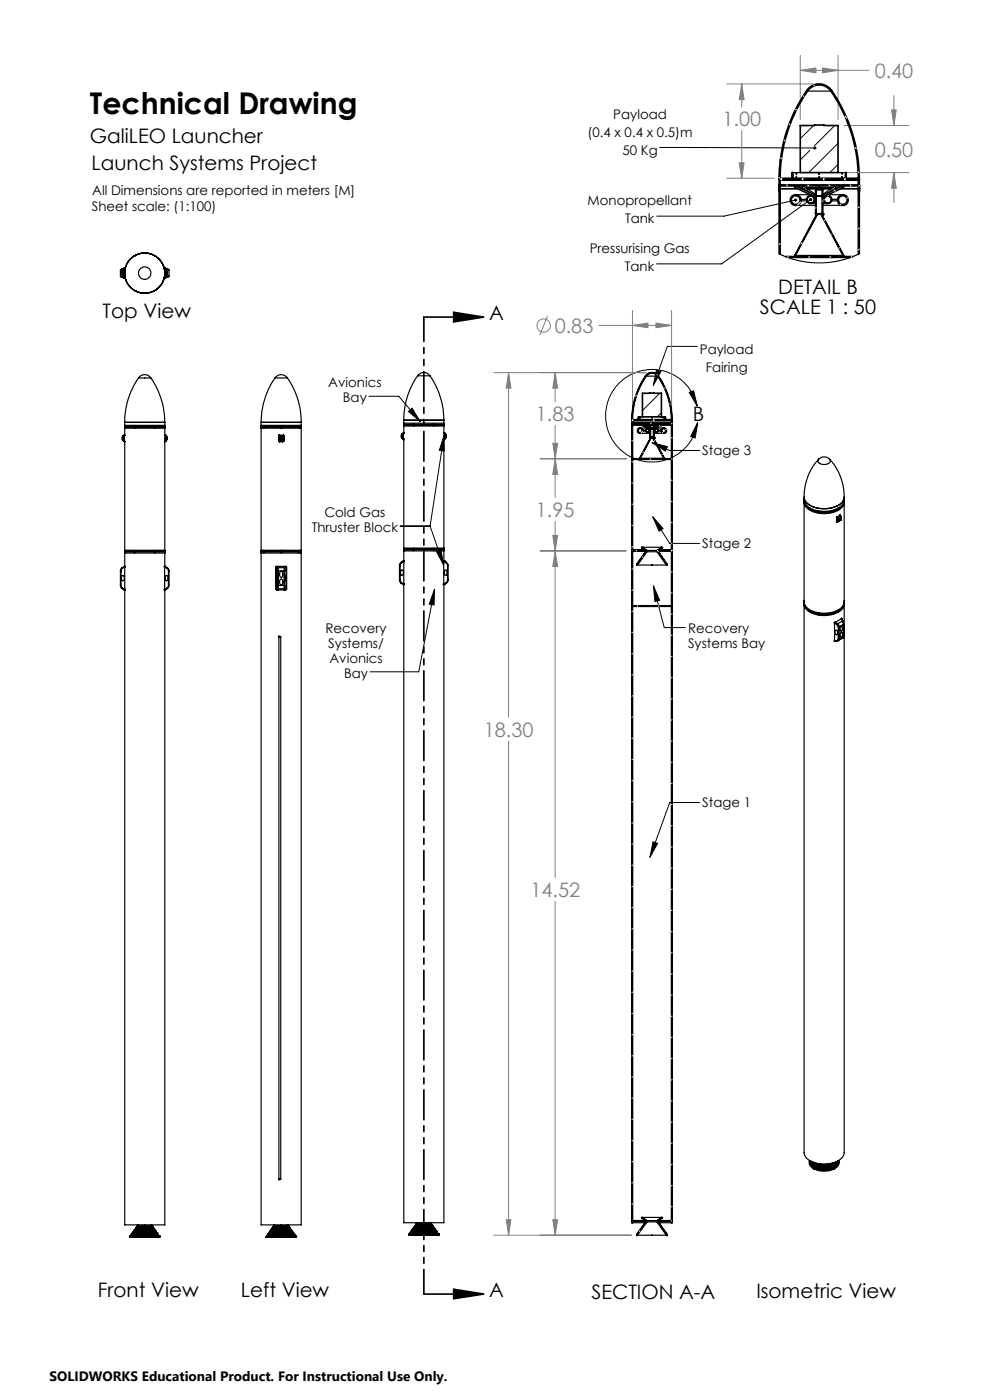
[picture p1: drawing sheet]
<svg xmlns="http://www.w3.org/2000/svg" width="210mm" height="297mm" viewBox="0 0 210 297" stroke-linecap="round" stroke-linejoin="round" font-family="sans-serif">
<g fill="none" stroke="#808080" stroke-width=".21">
<path d="M154.2 17.8h18.3M157.3 17.8l.5 3.3h-1zM157.3 17.8v4.8M169.8 14.9l3.3-.5v1zM169.8 11.7v13.7M169.8 14.9h14.5M174.5 14.4l3.3 .5-3.3 .5zM177.8 11.7v13.7M154.2 37.8h10M156.8 34.5h1l-.5 3.3zM157.3 27.7v10.1M179 26.6h13.8"/>
<path d="M179 36.6h13.8M189.1 23.3h1l-.5 3.3zM189.6 36.6l.5 3.3h-1zM189.6 20.3v6.3M189.6 36.6v6.4M104.7 79.1h32.3M107.9 79.1l.5 3.2h-1zM107.9 79.1v73M116.1 67.1l-1.6 4M117.8 79.1l.5 3.2h-1zM117.8 79.1v6.1M127 69h15.5"/>
<path d="M134.2 69l3.2-.5v1zM134.2 65.9v30.3M139.1 68.5l3.4 .5-3.4 .5zM142.5 65.9v30.3M114.6 97.3h18.3M117.3 94h1l-.5 3.3zM117.8 97.3l.5 3.3h-1zM117.8 90.2v15.3M114.6 116.9h18.2M117.3 113.6h1l-.5 3.3zM117.8 116.9l.5 3.3h-1zM117.8 110.6v75.6"/>
<path d="M107.9 157.2v104.8M117.8 191.2v70.8M107.4 258.8h1l-.5 3.2zM117.3 258.8h1l-.5 3.2zM104.7 262h29.2"/>
<circle cx="115.3" cy="69.1" r="1.42"/>
</g>
<g fill="none" stroke="#000" stroke-width=".21">
<path d="M139.9 31.3l32.9 .1M168.8 42.4l-15.2 3.5h-14.3M171.9 42.3l-18.8 13.7h-13.8M139.2 78.5l1 .3-1.6 3zM147.9 73.5h-6.3l-3 8.3M78.2 84.1h6.4l4.5 5.4M86.6 87.3l.8-.7 1.7 2.9zM94.2 92.4v3.3l-1-.2zM94.2 92.4l-3 19.2M138.3 93.9l3.3 .9-.5 .9zM138.3 93.9l3.8 1.7h6.3M146.2 83.3l.9-.4 .8 3.2z"/>
<path d="M147.9 86.1a9.8 9.8 0 0 0-15.3-6 9.8 9.8 0 0 0 .5 16.4 9.8 9.8 0 0 0 14.9-6.9M148 89.6l-.5 3.3-1-.3zM84.9 111.6h6.3M91.2 111.6l2.9 8.3M92.6 117l.9-.4 .6 3.3zM138.5 109.6l2.2 2.5-.9 .6zM138.5 109.6l3.6 5.7h6.3M92.2 125l-.1 3.3-1-.1zM92.2 125l-3.4 17.5h-10.3M138.6 124.3l1.3 3-1 .3zM138.6 124.3l2.3 8.8h4.5M138.5 178.6l1 .3-1.6 3z"/>
<path d="M148.4 170.2h-6.3l-4.2 11.7"/>
</g>
<path d="M89.9 67.3h12.7M96.2 66.2l6.4 1.1-6.4 1zM89.9 274.5h12.7M96.2 273.5l6.4 1-6.4 1z" fill="none" stroke="#000" stroke-width=".35"/>
<path d="M89.9 67.3v207.2" fill="none" stroke="#000" stroke-width=".35" stroke-dasharray="6.3 1.3 1.3 1.3 1.3 1.3" stroke-dashoffset="1.2"/>
<g fill="#000">
<path d="M172.6 31.1a.35 .35 0 0 0 .1 .6 .35 .35 0 0 0 .5-.3h-.4h.4l-.2-.3zM168.5 42.2a.35 .35 0 0 0 .2 .6 .35 .35 0 0 0 .4-.4h-.3h.3a.34 .34 0 0 0-.3-.3 .34 .34 0 0 0-.3 .1zM171.8 42a.33 .33 0 0 0-.1 .5 .33 .33 0 0 0 .4 .1 .33 .33 0 0 0 .1-.4l-.3 .1 .3-.2zM138.5 109.6l2.2 2.5-.9 .6zM138.3 93.9l3.3 .9-.5 .9zM139.2 78.5l1 .3-1.6 3zM138.5 178.6l1 .3-1.6 3z"/>
<path d="M96.2 66.2l6.4 1.1-6.4 1zM96.2 273.5l6.4 1-6.4 1z"/>
<path d="M94.2 92.4v3.3l-1-.2zM92.2 125l-.1 3.3-1-.1zM92.6 117l.9-.4 .6 3.3zM86.6 87.3l.8-.7 1.7 2.9zM138.6 124.3l1.3 3-1 .3z"/>
<path d="M146.2 83.3l.9-.4 .8 3.2zM148 89.6l-.5 3.3-1-.3z"/>
</g>
<path d="M134.2 69l3.2-.5v1zM139.1 68.5l3.4 .5-3.4 .5zM117.3 94h1l-.5 3.3zM117.8 79.1l.5 3.2h-1zM117.8 97.3l.5 3.3h-1zM117.3 113.6h1l-.5 3.3zM117.8 116.9l.5 3.3h-1zM117.3 258.8h1l-.5 3.2zM107.4 258.8h1l-.5 3.2zM107.9 79.1l.5 3.2h-1zM169.8 14.9l3.3-.5v1zM174.5 14.4l3.3 .5-3.3 .5zM189.1 23.3h1l-.5 3.3zM189.6 36.6l.5 3.3h-1zM156.8 34.5h1l-.5 3.3zM157.3 17.8l.5 3.3h-1z" fill="#808080"/>
<g fill="none" stroke="#000" stroke-width=".25">
<path d="M171.3 19.3h4.9M168.2 36.6h1.6M168.9 37.5v.2zM169.7 39.8h.5M170.2 39.8l.2-.4 2.6 1.8M170.2 39.8l1.2 .8M170.9 39.8h2.7M174 39.8h2.7M177.4 39.8h.5M177.4 39.8l-.2-.4-2.7 1.8M177.4 39.8l-1.3 .8M177.8 36.6h1.6"/>
<path d="M178.6 36.7v.3zM178.6 37.5v.2zM25.5 58.6l.4 .1M25.5 58.6l.5 .2M25.5 57.3v1.3M25.9 57.8v.3M25.9 58.7l.1 .1M25.9 57.2l-.4 .1M25.9 57.2v1.5M25.9 58.7l.5 .1M26 58.8l.6 .3M26 57l-.1 .2"/>
<path d="M26 57l-.5 .3M26.1 58.3v.1M26.1 58.3l-.2-.1 .2 .2M26.1 58.3l.2 .1M26.1 57.6v.7M26.1 57.5v.1M26.1 57.5l-.2 .1h.2M26.1 58.4l.2 .1M26.3 57.5h.1M26.3 57.4v.1M26.3 58.5h.2M26.3 58.4v.1"/>
<path d="M26.3 58.4h.1M26.3 56.9l.1 .1M26.3 57.5v.9M26.3 57.5l-.2 .1M26.3 57.4l-.2 .1M26.3 58.4h.2M26.4 58.8l-.1 .2M26.4 58.8h.1M26.4 57v.1M26.4 57l-.5 .2M26.4 57.1v.3M26.4 58.5v.3"/>
<path d="M26.4 58.8l.1 .1M26.4 57.9h.1M26.4 58h.1M26.5 57.4h-.2M26.5 57.5h-.2M26.5 57l-.1 .1M26.6 56.8l-.6 .2M28.5 54.3h.1M28.6 54.2h.1M32.8 54.2h.1M34.8 56.8l.3 .1M34.9 57l.1 .1"/>
<path d="M34.9 57.4h.2M34.9 57.5h.2M35 58.8h.1M35 57.1v.3M35 58.5v.3M35 58.8l-.1 .1M35.1 58.4h.1M35.1 58.4v.1M35.1 58.5h-.2M35.1 57.4v.1M35.1 57.5h.1M35.1 56.9v.1"/>
<path d="M35.1 57l-.1 .1M35.1 58.8v.2M35.1 59l-.3 .1M35.1 57.5v.9M35.1 57.5l.2 .1M35.1 57.4l.1 .1M35.1 57l.4 .2M35.1 56.9l.4 .1M35.1 58.4h-.2M35.2 57.5l.1 .1M35.2 57.5l.3 .1h-.2M35.2 58.4l-.1 .1"/>
<path d="M35.3 58.3l-.1 .1M35.3 58.3l.2-.1-.3 .2M35.3 58.3l-.2 .1M35.3 57.6v.7M35.5 57.8v.3M35.5 58.7v.1M35.5 57v.2M35.5 57.2l.3 .1M35.5 57l.3 .3M35.5 57.2v1.5M35.5 58.7l-.4 .1M35.5 58.8l-.4 .2"/>
<path d="M35.8 58.6l-.3 .1M35.8 58.6l-.3 .2M35.8 57.3v1.3M165.5 40h3.7M168.7 54.2h10.1M168.8 43.6h4.2M168.8 41.3h3.1M169.9 42.3h1.2M169.9 42.6h1.3M170.1 40h.4M171.2 40h2.4M172 43.2h1"/>
<path d="M172 41.5h.3M173 41.8h.1M173 41.4h.1M173.1 45.6h.1M173.1 45.4h.1M173.1 45.3h1.3M173.4 45.4h.7zM173.5 41.6h.5M173.6 40.1l.1-.7 .3 .2v.5M174 40h2.3M174.4 45.6h.1M174.4 45.4h.1"/>
<path d="M174.5 41.8h.1M174.5 43.6h4.3M174.5 43.2h1.1M174.5 41.4h.1M175.3 41.5h.3M175.6 41.3h3.2M176.4 42.6h1.3M176.4 42.3h1.3M177.1 40h.3M178.4 40h3.7M28.6 61.7h.1M32.9 61.6h.1"/>
<path d="M88.6 79.7l-.9 1.5-1.2 2.7-.6 2.1-.2 3.1M88.6 79.7l.3-.4 .9-.3 .6 .1 .8 .6M88.6 79.7h2.6M91.2 79.7l1.3 2.1 .6 1.6 .8 3.1 .3 2.6M137.1 79.8h2.4M25.9 92.8h.1M25.9 93.2l.2 .3M25.9 93.2h.1M25.9 92.8v.4M26 93.2l.1 .2M26 92.8v.4M26.1 92.5h.1"/>
<path d="M26.1 92.5l-.2 .3M26.1 93.5l.2 .1M26.1 92.5l-.1 .3M26.1 92.7a.25 .25 0 0 1 .3 .3 .25 .25 0 0 1-.3 .2zM26.1 93.4v.1M26.1 93.4l.2 .1M26.3 93.6h.1M26.3 93.5v.1M26.3 92.3v.1M26.3 92.3h.1M26.3 93.5h.1M26.3 93.6h.2"/>
<path d="M26.3 92.4h.1M26.3 92.4l-.2 .1M26.3 92.3l-.2 .2M26.4 93.6v.1M26.4 93.5l.1 .1M26.4 92.4v1.1M26.4 93.7h.1M26.4 93.7l.1 .1M26.5 89.6h8.5M26.5 89.6v.6M26.5 90.5v.1M26.5 90.8v1.5h-.2"/>
<path d="M26.5 93.8v22.9M26.5 92.4h-.1M28.5 90.7l.1 .1zM29.4 80.2l-.9 1.4-1.2 2.7-.6 2.1-.2 3.2M29.4 80.2l.3-.4 .9-.3 .7 .1 .7 .6M29.4 80.2h2.6M32 80.2l.9 1.4 1.2 2.7 .5 1.9 .4 3.4M34.9 92.4h.1M34.9 93.7h.1M34.9 93.6h.2M35 93.8v26.4M35 90.2h-8.2a.21 .21 0 0 0-.3 0 .21 .21 0 0 0 0 .3h8.5"/>
<path d="M35 89.6l.1 2.7M35 90.6h-8.2a.2 .2 0 0 0-.3-.1 .2 .2 0 0 0 0 .3h8.5M35 93.7l-.1 .1M35 93.5l-.1 .1M35 93.5h.1M35 92.4h.1M35 92.4v1.1M35 93.6v.1M35.1 93.5v.1M35.1 93.6h.1M35.1 92.3h.1M35.1 92.3v.1"/>
<path d="M35.1 92.4l.1 .1M35.1 92.3l.2 .2M35.1 92.7a.25 .25 0 0 1 .3 .3 .25 .25 0 0 1-.3 .2zM35.2 92.5l.2 .3M35.2 93.4l.1 .1M35.2 93.4l-.1 .1M35.3 92.5h-.1M35.3 92.5l.2 .3M35.3 93.5l-.2 .1M35.4 93.2l-.2 .2M35.4 93.2h.1M35.4 92.8h.1"/>
<path d="M35.4 92.8v.4M35.5 93.2l-.2 .3M35.5 92.8v.4M55.4 90.6h8.5M55.4 90.8h8.5M55.4 90.2h8.5M55.4 90.5h8.5M55.4 89.6h8.5M55.4 89.6v170.3h8.5v-170.3M55.9 90.7l.1 .1zM55.9 90.3l.1 .1zM58.3 80.2l-1.2 2.1-.7 1.6-.8 3-.2 2.7"/>
<path d="M58.3 80.2l.5-.5 .7-.2h.6l.9 .7M58.3 80.2h2.7M59.1 92.7l.1 .6zM59.1 93.5l.1 .1M59.1 93.5v.1M59.1 92.4v1.2M59.1 92.4l.1 .1M59.2 93.6h.9M59.2 92.3h.9M59.2 92.5l.1 .3M59.2 93.4l.1 .1M59.2 92.3l-.1 .1"/>
<path d="M59.2 93.6h.1M59.2 93.4l-.1 .1M59.2 92.3l.1 .2M59.3 92.5v.3M59.3 92.8h.1M59.3 92.5h-.1M59.3 93.2h.1M59.3 93.2l-.1 .2M59.3 93.5h.7M59.3 92.5h.7M59.3 92.8v.4M59.3 93.5l-.1 .1"/>
<path d="M59.3 93.7h.1M59.3 93.2v.3M59.3 93.6v.1M59.3 92.8h.2M59.3 93.2h.2M59.3 93.7v.1M59.3 93.7h.6M59.5 93.2l.1 .1 .2-.1M59.5 92.8h.3M59.5 92.8v.4M59.8 92.8v.4M59.8 92.8h.1"/>
<path d="M59.8 93.2h.1M59.9 93.2l.1 .3M59.9 93.2h.1M59.9 92.8h.1M59.9 93.6v.1M59.9 93.7h.1M59.9 92.8v.4M59.9 93.7v.1M60 92.5l-.1 .3M60 92.5h.1M60 93.5l.1 .1M60 93.2l.1 .2"/>
<path d="M60 92.8v.4M60.1 92.8v.5zM60.1 93.6h.1M60.1 93.4l-.1 .1M60.1 92.5l-.1 .3M60.1 92.3l.1 .1M60.1 93.4l.1 .1M60.1 92.3l-.1 .2M60.2 93.5l-.1 .1M60.2 93.5v.1M60.2 92.4v1.2M60.2 92.4l-.1 .1"/>
<path d="M61 80.2l.9 1.4 1.1 2.7 .6 2.1 .3 3.2M63.3 90.7l.1 .1zM63.3 90.3l.1 .1zM85.1 92.7l.2 .3M85.1 92.7h.1M85.1 92.4h.1M85.1 92.4v.3M85.2 92.7l.1 .3M85.2 92.4v.3M85.3 92.1l-.1 .3M85.3 92.3l.2 .1a.22 .22 0 0 1 .1 .3 .22 .22 0 0 1-.3 .1 .22 .22 0 0 1 0-.3zM85.3 93h.1"/>
<path d="M85.3 92v.1M85.3 92l-.2 .4M85.3 93l.2 .1M85.3 93l.2 .2M85.5 93.1v.1M85.5 93.1h.1M85.5 92h.1M85.5 92l-.2 .1M85.5 93.2h.1M85.5 91.9v.1M85.5 91.9h.1M85.5 93.2h.2"/>
<path d="M85.5 91.9h.2M85.5 91.9l-.2 .1M85.6 93.1h.1M85.6 92v1.1M85.6 89.8h8.6M85.6 90.1h8.6M85.6 90.4h8.6M85.6 93.2h.1M85.6 90.3l.1 1.6M85.6 93.2l.1 .2M85.7 89.1l-.1 1.2M85.7 89.1h8.5"/>
<path d="M85.7 93.3l-.1 23M85.7 91.9l-.1 .1M92 89.8v.2zM94.1 91.9l.1 .1M94.1 93.2h.1M94.1 93.2h.2M94.1 91.9h.2M94.2 89.1v1.2M94.2 90.3v1.6M94.2 93.3v23M94.2 93.2l-.1 .2M94.2 93.1h-.1"/>
<path d="M94.2 92v1.1M94.2 93.1h.1M94.2 92h.1M94.2 93.2h.1M94.3 93.1v.1M94.3 93.2h.1M94.3 91.9h.1M94.3 91.9v.1M94.3 92l.1 .1M94.3 91.9l.2 .1M94.3 92.3h.2a.24 .24 0 0 1 .1 .3 .24 .24 0 0 1-.3 .1zM94.4 92.1l.2 .3"/>
<path d="M94.4 93h.1M94.4 93l-.1 .1M94.5 92l-.1 .1M94.5 92l.2 .4M94.5 93l-.2 .2M94.6 92.7l-.2 .3M94.6 92.4h.1M94.6 92.7h.1M94.6 92.4v.3M94.7 92.7l-.2 .3M94.7 92.4v.3M134.2 90.1h1.8"/>
<path d="M135.5 88.4h.8M135.7 97.2h5.1M135.8 91.9h2.1M135.8 90.8h1.6M135.9 88.5v.1zM135.9 88.9v.1zM136.2 90h.3M136.3 91.3h.7M136.3 91.4h.7M136.5 90.1h.2M136.5 90l.1-.2 1.3 .9M136.5 90l.6 .4"/>
<path d="M136.8 90h1.4M137 90.1h1.2M137.4 91.7h.5M137.4 90.9h.1M137.9 91h.1M137.9 90.8h.1M137.9 92.9h.1M138 92.9h.1M138 92.8h.1M138 92.8h.6M138.1 92.8h.4zM138.2 90.2l.1-.4 .1 .4"/>
<path d="M138.2 90.9h.2M138.3 88.5v.1zM138.4 90h1.3M138.4 90.1h1.2M138.6 92.9h.1M138.6 92.8h.1M138.7 91h.1M138.7 90.8h.1M138.7 91.9h2.1M138.7 91.7h.5M139.1 90.9h.1M139.2 90.8h1.6"/>
<path d="M139.6 91.4h.6M139.6 91.3h.6M139.9 90.1h.2M140 89.8h.1M140 89.8l-1.3 .9M140 89.8l.1 .2M140.1 90h.3M140.1 90l-.6 .4M140.3 88.4h.8M140.6 90.1h1.9M140.7 88.5v.1zM140.7 88.9v.1z"/>
<path d="M173.7 97.4l-1.5 1.9-.9 1.8-.6 2.3-.1 2.1M173.7 97.4l.8-.5 .8 .1 .7 .4M173.7 97.4l-.2 .3 .1 .4 .9 .4h.7l.6-.2 .3-.5-.1-.4M176 97.4l1.3 1.8 1.1 2.3 .6 2.3 .1 1.7M26.5 117h.1M26.5 117.3v2.9M28.5 116.8l.1 .1zM35 116.7h-8.2a.2 .2 0 0 0-.3 0 .2 .2 0 0 0 0 .3h8.5M35 117h-8.1a.24 .24 0 0 0-.4 0 .24 .24 0 0 0 0 .3h8.5M55.4 117h8.5M55.4 117.3h8.5M55.4 116.7h8.5"/>
<path d="M55.9 117.2l.1 .1zM55.9 116.8l.1 .1zM63.3 117.2l.1 .1zM63.3 116.8l.1 .1zM84.7 119.9h.2M84.7 119.9v3.1M84.9 119.9v3.1M85.1 119.3l.1 .1M85.1 119.3l-.3 .2-.1 .4M85.2 119.4l-.3 .3v.2M85.5 119.2h.2M85.5 119.2l-.3 .2"/>
<path d="M85.5 119v.2M85.5 119h.1M85.5 119h.3M85.5 119l-.4 .3M85.6 116.6h8.6M85.6 116.9h8.6M85.6 116.3l.1 2.7M85.6 116.3h8.6M85.6 116.5h8.6M85.7 119.2v4.6M85.8 119.1l-.1 .1M92 116.7l.1 .1z"/>
<path d="M94 119.1l.1 .1M94.1 119h.2M94.1 119.2h.2M94.1 119.2v4.6M94.2 116.3v2.7M94.3 119h.1M94.3 119v.2M94.3 119.2l.4 .2M94.3 119l.4 .3M94.7 119.4l.2 .5M94.7 119.3v.1M94.7 119.3l.3 .6"/>
<path d="M94.9 119.9h.1M94.9 119.9v3.1M95 119.9v3.1M134.2 116.6h2.5M135.2 119.9h6.2M136.2 116.1h4.1M137.2 116.8h2.3M137.2 117h2.2M138.2 119.9h.2M139.9 116.6h2.6M170.5 106.3l.3 .9 .8 .7 1.4 .6 1.5 .3 1.6-.1 1.4-.5 1.3-.9 .3-1v.3l-.4 .9-1.1 .9-1.7 .5-1.5 .1-1.6-.3-1.3-.6-.6-.6-.3-.5zM170.6 105.7v.6l.2 .6 .7 .7 1.4 .6 1.5 .3 1.7-.1 1.6-.6 .9-.6 .3-.5 .2-1"/>
<path d="M170.6 105.5v1.1l.6 1 1.1 .6 2 .5 2-.2 1.7-.6 .6-.6 .4-.6 .1-1.2M170.6 105.5l.2 .8 .8 .8 1.4 .6 1.3 .2 1.7-.1 1.5-.4 1.3-1 .3-.9M170.6 105.5l.3 1 .7 .6 1.5 .6 1.1 .2 1.9-.1 1.6-.5 1-.8 .4-1M170.6 106.7l-.1 21.1M170.7 106.7v.1zM170.7 106.8l.3 .6 .7 .5 1.4 .6 1.1 .2h1.6l1.6-.5 1-.6 .6-.7-.5 .6-1.1 .8-1.9 .4h-1.3l-.9-.1-1.5-.5-.7-.6zM177.4 109.7v.1M177.4 110.7h.2M177.4 109.8h.1M177.4 110.7h.1M177.4 109.8v.9M177.4 109.6h.2"/>
<path d="M177.5 110.7h.1M177.5 109.8l.2 .1M177.6 109.7l-.1 .1M177.6 109.7l.2 .1M177.6 109.6v.1M177.6 110.7v.1M177.7 109.9l.2 .3M177.7 110.6l.1 .1M177.7 110.6l-.2 .1M177.8 110.7h-.2M177.8 109.8l-.1 .1M177.8 109.8l.2 .4"/>
<path d="M177.8 107.8v.1zM177.8 108.1l.1 .1zM177.8 108h.1M177.9 110.6l-.1 .1M177.9 110.5l-.2 .1M177.9 110.2h.1M177.9 110.5h.1M177.9 110.2v.3M178 110.5l-.1 .1M178 110.2v.3M178.1 110.1v.3M178.1 110.1l-.1 .1"/>
<path d="M178.1 110.4l-.1 .1M178.2 109.2v.1M178.2 109.3h.1M178.2 109.2l.1 .1M178.2 109.3l-.6 .3M178.2 109.3l.1 .2M178.3 110l-.2 .1M178.3 110v.2M178.3 109.5l.1 .4M178.3 110.2h.1M178.3 110.2l-.1 .3-.1-.1M178.3 109.5h.1"/>
<path d="M178.3 109.3l.1 .2M178.3 109.5l-.5 .3M178.3 110.3l-.4 .3M178.4 109.5v.4M178.4 110.2l-.1 .1M178.4 109.9l-.1 .1M178.4 110.2h-.1M178.4 109.9v.3M178.4 110.2h.1M178.4 109.9h.1M179.1 106.7v21.1M25.5 124.2l.1 .4 .3 .3"/>
<path d="M25.5 124.2h.2M25.5 121.1h.2M25.5 121.1v3.1M25.7 124.2l.3 .5M25.7 121.1v3.1M25.9 122.2a.38 .38 0 0 1 .5 .1 .38 .38 0 0 1 0 .5 .33 .33 0 0 1-.4 .4 .33 .33 0 0 1-.2-.5zM25.9 120.4l.1 .2M25.9 120.4l-.3 .3-.1 .4M25.9 124.9l.5 .3M26 120.6l-.3 .5M26 124.7l-.1 .2M26 124.7l.3 .3"/>
<path d="M26.3 125l.1 .2M26.3 125h.2M26.3 120.4h.2M26.3 120.4l-.3 .2M26.4 125.2h.1M26.4 120.2l-.1 .2M26.4 120.2h.1M26.4 125.2h.2M26.4 120.2h.2M26.4 120.2l-.5 .2M26.5 125l.1 .1M26.5 125.2v134.7h8.5v-134.7"/>
<path d="M26.5 120.4v4.6M26.6 120.2l-.1 .2M34.8 120.2l.1 .2M34.8 125.2h.3M34.8 120.2h.2M34.9 125l-.1 .1M34.9 120.4v4.6M34.9 125h.2M34.9 120.4h.2M35 125.2h-.1M35 120.2h.1M35.1 125v.2"/>
<path d="M35.1 120.2v.2M35.1 120.4l.4 .2M35.1 120.2l.4 .2M35.1 122.2h.1a.4 .4 0 0 1 .5 .1 .4 .4 0 0 1-.1 .5 .32 .32 0 0 1-.3 .4 .32 .32 0 0 1-.3-.4zM35.5 120.6l.2 .5M35.5 124.7v.2M35.5 120.4v.2M35.5 120.4l.2 .3 .1 .4M35.5 124.7l-.4 .3M35.5 124.9l-.4 .3M35.7 124.2l-.2 .5M35.7 124.2h.1"/>
<path d="M35.7 121.1h.1M35.7 121.1v3.1M35.8 124.2l-.1 .4-.2 .3M35.8 121.1v3.1M58.5 120.2v.2M58.5 120.3v4.7M58.5 125v.1M58.5 125h.1M58.5 120.4h.1M58.5 120.4v4.6M58.6 125l.1 .2M58.6 120.4l.1 .2"/>
<path d="M58.6 122.1l.2 .3-.1 .8-.1-.3zM58.7 125.2h1.9M58.7 120.2h1.9M58.7 120.6l.1 .5M58.7 124.7l.2 .2M58.7 120.2l-.1 .2M58.7 125.2h.1M58.7 120.2h.1M58.7 124.7l-.1 .3M58.7 120.2l.2 .2M58.8 124.2h.3M58.8 121.1h.3"/>
<path d="M58.8 124.2l-.1 .5M58.8 121.1v3.1M58.9 120.4l.2 .7M58.9 120.4l-.2 .2M58.9 124.9h1.5M58.9 120.4h1.5M58.9 124.9l-.2 .3M59.1 124.2l-.2 .7M59.1 125.2h.1M59.1 121.1v3.1M59.1 121.1h1.2M59.1 124.2h1.2"/>
<path d="M59.2 135.1h.3M59.2 135.1v115M59.2 134.8v.3M59.4 123a.34 .34 0 0 1 .5-.1 .34 .34 0 0 1 .1 .5 .42 .42 0 0 1 0 .5 .42 .42 0 0 1-.6 .1l-.1-.4zM59.5 135v.1M59.5 121.2a.68 .68 0 0 1 .5 .6 .68 .68 0 0 1-.5 .7v-.1a.96 .96 0 0 1 0-1.2zM59.5 135.1v115M60.3 121.1h.1M60.3 124.2l.1 .7M60.3 124.2h.1M60.3 125.2h.1M60.3 121.1v3.1"/>
<path d="M60.4 120.4l-.1 .7M60.4 120.4l.2 .2M60.4 124.9l.1 .3 .2-.2M60.4 124.2l.2 .5M60.4 121.1v3.1M60.5 120.2h.1M60.5 120.2l.2 .2M60.5 120.2l-.1 .2M60.6 120.6l-.2 .5M60.6 124.7l-.2 .2M60.6 122.1l.1 .4-.1 .7-.1-.4zM60.6 124.7l.1 .3"/>
<path d="M60.7 125l.1 .1M60.7 120.4l-.1 .2M60.8 120.2l-.1 .2M60.8 120.3v4.7M84.7 123l.1 .5 .3 .3M84.7 123h.2M84.9 123l.3 .6M85.1 123.8l.4 .2M85.2 120.9h.1a.65 .65 0 0 1 .3 .6 .65 .65 0 0 1-.4 .6v-.1a.8 .8 0 0 1 0-1.1zM85.2 123.6l-.1 .2M85.2 123.6l.3 .2M85.5 123.8v.2"/>
<path d="M85.5 123.8h.2M85.5 124h.1M85.5 124h.3M85.6 124h.1M85.7 123.8l.1 .1M85.7 124v135.4h8.5v-135.4h-.1M94.1 124h.2M94.1 123.8l-.1 .1M94.1 123.8h.2M94.3 123.8v.2M94.3 124h.1M94.3 121a.3 .3 0 0 1 .4 0 .3 .3 0 0 1 .1 .4 .37 .37 0 0 1 0 .5 .37 .37 0 0 1-.5 0z"/>
<path d="M94.7 123.6v.2M94.7 123.6l-.4 .2M94.7 123.8l-.4 .2M94.9 123l-.2 .6M94.9 123h.1M95 123v.4l-.3 .4M170.5 127.8l.3 .9 .8 .8 1.3 .6 1.7 .2 1.8-.2 1.4-.5 1-.8 .3-1M170.5 127.9l.3 .9 .5 .6 1.2 .6 .9 .2 2.4 .1 2-.7M170.5 127.9l.3 1 .9 .9 1.5 .6 1.5 .2 1.5-.1 1.8-.7 .9-.9 .2-1M170.6 127.3v.9l.9 1 1.5 .7 1.6 .2 2.1-.2 1.3-.6 .9-.9 .2-1.1M170.6 128.4v116.3l.3 .8 .9 .8 1.5 .5 .9 .1 2-.1 1.5-.5 1-.8 .4-.9v-116.2M170.7 128.3v.1z"/>
<path d="M170.7 128.4l.3 .5 1 .8 1 .4 1.3 .2h1.6l1.5-.4 .9-.6 .7-.8-.7 .8-1.1 .7-1.5 .3h-1.4l-1.1-.1-1.3-.5-.8-.6zM173.6 130.1h.2zM173.7 130.3l.1 .2zM176.9 132l.1 .2M177 136l.2 .1M177 136h-.1M177 132.2l.2 .1M177 136h.2M177 132.2v3.8M177.1 131.9l.2 .1M177.2 133.8l.2-.1 .3 .3v.4l-.2 .3-.4-.3zM177.2 136v.1"/>
<path d="M177.2 132.3l.3 .2M177.3 132l-.1 .3M177.3 132l.4 .3M177.3 132h.1M177.5 132.5l.3 .5M177.5 135.9l.2 .1M177.5 135.9l-.3 .1M177.7 136l-.5 .1M177.7 132.3l-.2 .2M177.7 132.3l.3 .7M177.8 135.9l-.1 .1M177.8 129.7l.1 .1z"/>
<path d="M177.8 135.5l-.3 .4M177.8 135.5h.2M177.8 133v2.5M177.8 129.6h.1M178 133h-.2M178 135.5l-.2 .4M178 133v2.5M178.3 132.9h.1a.3 .3 0 0 1 .3 .1 .3 .3 0 0 1 0 .4l-.1 .3a.24 .24 0 0 1-.4 .1 .24 .24 0 0 1 0-.4zM178.4 134.2a.3 .3 0 0 1 .3 .1 .3 .3 0 0 1 0 .4l-.1 .3a.24 .24 0 0 1-.4 .1 .24 .24 0 0 1 0-.3zM178.4 131.2l.1 .1M178.5 131.3h.1M178.5 131.1l.1 .2"/>
<path d="M178.5 131.3l-1.2 .7M178.5 131.3l.3 .5M178.5 131.3l.2 .4M178.7 131.7l.2 .8M178.7 131.7l.1 .1M178.7 131.7l-1 .6M178.8 135.4l-1 .5M178.8 131.8l.2 .6M178.9 135l-.1 .4M178.9 132.5l-.9 .5M178.9 132.5v2.5M178.9 135l-.9 .5"/>
<path d="M179 134.9l-.2 .5M179 132.4l-.1 .1M179 134.9l-.1 .1M179 132.4v2.5M179.1 127.9l-.3 1-1 .7M29.2 259.9v.1M29.2 259.9l-.2 .3M29.2 259.9h.1M29.2 260l-.1 .2M29.2 260h1.4M30.6 260h.2M30.6 260v.2"/>
<path d="M30.8 260h1.3M30.8 260v.2M32.1 259.9h.1M32.1 260l.2 .2M32.2 259.9l-.1 .1M32.2 259.9l.1 .3M58.1 259.9l.1 .1M58.1 259.9l-.1 .3M58.2 260l-.1 .2M58.2 260h1.3M58.2 259.9h-.1M59.2 250.1v.3"/>
<path d="M59.2 250.1h.3M59.5 250.1v.2M59.5 260h.3M59.5 260v.2M59.8 260h1.3M59.8 260v.2M61.1 259.9h.1M61.1 260l.1 .2M61.1 259.9v.1M61.1 259.9l.2 .3M88.2 259.8v.1M88.2 259.8l-.2 .3"/>
<path d="M88.2 259.9l-.1 .1M88.2 259.9h1.6M88.2 259.7v.1M88.2 259.7h.1M88.3 259.7h3.3M88.4 259.5h.1M88.4 259.5l-.2 .2M88.4 259.4v.1M88.4 259.5l-.1 .2M88.4 259.5h1.4M89.8 259.9h.2M89.8 259.5h.2"/>
<path d="M89.8 259.5v.2M89.8 259.9v.1M90 259.9h1.6M90 259.5h1.4M90 259.5v.2M90 259.9v.1M91.3 259.4l.1 .1M91.4 259.5l.1 .2M91.4 259.5h.1M91.4 259.5l.2 .2M91.6 259.7v.1M91.6 259.9l.1 .1"/>
<path d="M91.6 259.8v.1M91.6 259.8l.2 .3M134.2 259.4h2.6M136.2 258.3h4.1M137.2 258.9h2.3M137.2 259.2h2.2M139.7 259.4h2.8M171.7 246.2l.1 .7 .8 .8M171.7 246.2v.8l.2 .4 .6 .5M171.8 246.3l.3 .8 .5 .4M171.9 246.3l.3 .6 .5 .4M172.1 246.4l.2 .4 .5 .4"/>
<path d="M172.4 246.5l.5 .5M172.5 247.8l.1 .2zM172.6 247.7l.6 .3 1.2 .2 1.5-.1 1.2-.4M172.6 247.7l-.1 .2M172.6 247.5l.2 .1M172.6 248l.8 .3 1.2 .2 1.3-.1 1.1-.4M172.6 248h.1M172.7 247.8l-.1 .2M172.7 247.3l.2 .1M172.7 246.6l.3 .2M172.7 247.8h.1M172.7 247.3l-.1 .2"/>
<path d="M172.8 247.6l.8 .4 1.1 .1 1.3-.1 .8-.4M172.8 247.2l.1 .1M172.9 247.4l1.7 .5 1.2-.1 .9-.4M172.9 247.4l-.1 .2M172.9 247h.1M172.9 247l-.1 .2M172.9 247.3l1.5 .4 1.2-.1 1.1-.3M173 246.8l.1 .1M173 246.7v.1M173 247l1.3 .4h1.3l1-.4M173 247l-.1 .3M173.1 246.9l1.4 .4h.9l1.1-.4"/>
<path d="M173.2 246.8l-.1 .1M173.6 246.8l.8 .2 1.7-.2M176.5 246.8v.1M176.6 247l.1 .3M176.6 246.7l.1 .1M176.7 246.8l-.2 .1M176.7 247.4l.1 .2M176.7 247h-.1M176.7 247l.1 .2M176.8 247.2l-.1 .1M176.9 247.3l-.2 .1M176.9 247.8h.1"/>
<path d="M176.9 247.8l.1 .2M176.9 246.6l-.2 .2M176.9 247.3l.1 .2M177 247.5l-.2 .1M177 248h.1M177.1 247.8l-.1 .2zM177.2 246.5l-.5 .5M177.5 246.4l-.2 .4-.5 .4M177.7 246.3l-.3 .6-.5 .4M177.8 246.3l-.3 .8-.5 .4M177.9 246.2l-.2 .9-.6 .6M177.9 246.2v.9l-.4 .5-.4 .3v-.2"/>
<path d="M27.5 262.5h.1M27.5 262.5h3.1M27.6 262.5h.1M27.6 262.5h3M27.6 262.2v.1M27.6 262.2v.3M27.6 262.3h3M27.6 262.3l-.1 .2M27.6 262.3h.1M27.7 262.1l-.1 .1M27.7 262.1h2.9M27.7 262.1h.1"/>
<path d="M27.8 261.9l.1 .1M27.8 261.9l-.1 .2M27.9 261.8l-.1 .1M27.9 262l-.2 .1M27.9 262h2.7M27.9 261.8h.1M27.9 261.8h2.7M28 261.6h.1M28 261.6l-.1 .2M28.1 261.6l-.1 .2M28.1 261.6h2.5M28.1 261.5l-.1 .1"/>
<path d="M28.1 261.5h2.5M28.1 261.5h.1M28.3 261.2v.1M28.3 261.2l-.2 .3M28.3 261.2h.1M28.3 261.2h2.3M28.3 261.3l-.1 .2M28.3 261.3h2.3M28.5 260.9v.1M28.5 260.9l-.2 .3M28.5 261l-.1 .2M28.5 261h2.1"/>
<path d="M28.6 260.8l-.1 .1M28.6 260.8h2M28.6 260.8h.1M28.8 260.6v.1M28.8 260.6l-.2 .2M28.8 260.5v.1M28.8 260.7l-.2 .1M28.8 260.7h1.8M29 260.2v.1M29 260.2l-.2 .3M29 260.3l-.1 .2M29 260.3h1.6"/>
<path d="M29 260.2h.1M29 260.2h1.6M30.6 262.3h.1M30.6 262.3h.2M30.6 262h.2M30.6 261.6h.2M30.6 261.3h.2M30.6 261h.2M30.6 260.6h.2M30.6 260.3h.2M30.6 260.3v.2M30.6 260.6v.2"/>
<path d="M30.6 261v.2M30.6 261.3v.2M30.6 261.6v.2M30.6 262v.1M30.6 262.3v.2M30.6 262.1h3.1M30.6 261.8h2.9M30.6 261.5h2.7M30.6 261.2h2.4M30.6 260.8h2.2M30.6 260.5h-1.8M30.6 260.5h2"/>
<path d="M30.6 260.2h1.7M30.8 262.5h3M30.8 262.3v.2h3.1M30.8 262.3h.1M30.8 262.3h3M30.8 262h2.7M30.8 261.6h2.5M30.8 261.3h2.3M30.8 261h2M30.8 260.7h1.8M30.8 260.3h1.6M30.8 260.3v.2"/>
<path d="M30.8 260.6v.2M30.8 261v.2M30.8 261.3v.2M30.8 261.6v.2M30.8 262v.1M32.3 260.2h.1M32.4 260.3l.1 .2M32.4 260.2v.1M32.4 260.2l.2 .3M32.6 260.5v.1M32.6 260.7l.1 .1M32.6 260.6v.1"/>
<path d="M32.6 260.6l.2 .2M32.8 260.8l.1 .1M32.8 260.8h.1M32.8 261l.2 .2M32.9 260.9l-.1 .1M32.9 260.9l.2 .3M33 261.2h.1M33.1 261.2h.1M33.1 261.3l.1 .2M33.1 261.2v.1M33.1 261.2l.2 .3M33.3 261.5v.1"/>
<path d="M33.3 261.5h.1M33.3 261.6l.1 .2M33.3 261.6h.1M33.3 261.6l.2 .2M33.5 261.8h.1M33.5 261.8v.1M33.5 262l.2 .1M33.5 261.9v.1M33.5 261.9l.2 .2M33.7 262.1l.1 .1M33.7 262.1h.1M33.8 262.3h.1"/>
<path d="M33.8 262.3l.1 .2M33.8 262.2v.1M33.8 262.2l.1 .3M33.9 262.5h-.1M56.5 262.5h.1M56.5 262.5h3M56.6 262.5h2.9M56.6 262.2v.1M56.6 262.2l-.1 .3M56.6 262.3l-.1 .2M56.6 262.3h.1M56.6 262.3h2.9"/>
<path d="M56.6 262.1v.1M56.6 262.1h6.1M56.6 262.1h.1M56.8 261.9v.1M56.8 261.9l-.2 .2M56.8 262l-.1 .1M56.8 262h2.7M56.8 261.8v.1M56.8 261.8h.1M56.9 261.8h5.6M57 261.6h.1M57 261.6l-.2 .2"/>
<path d="M57 261.5v.1M57 261.6l-.1 .2M57 261.6h2.5M57 261.5h.1M57.1 261.5h5.1M57.2 261.2l.1 .1M57.2 261.2l-.2 .3M57.3 261.3l-.2 .2M57.3 261.3h2.2M57.3 261.2h-.1M57.3 261.2h4.7M57.5 260.9v.1"/>
<path d="M57.5 260.9l-.2 .3M57.5 260.8v.1M57.5 260.8h4.2M57.5 261l-.1 .2M57.5 261h2M57.7 260.6v.1M57.7 260.6l-.2 .2M57.7 260.7l-.1 .1M57.7 260.7h1.8M57.7 260.5v.1M57.8 260.5h3.8M57.8 260.5h-.1"/>
<path d="M57.9 260.2l.1 .1M57.9 260.2l-.2 .3M58 260.2h-.1M58 260.2h3.3M58 260.3l-.2 .2M58 260.3h1.5M59.5 262.3h.1M59.5 262.3h.3M59.5 262h.3M59.5 261.6h.3M59.5 261.3h.3M59.5 261h.3"/>
<path d="M59.5 260.6h.3M59.5 260.3h.3M59.5 260.3v.2M59.5 260.6v.2M59.5 261v.2M59.5 261.3v.2M59.5 261.6v.2M59.5 262v.1M59.5 262.3v.2M59.7 262.5h3.1M59.8 262.3v.2h3M59.8 262.3h.1"/>
<path d="M59.8 262.3h2.9M59.8 262h2.7M59.8 261.6h2.5M59.8 261.3h2.2M59.8 261h2M59.8 260.7h1.8M59.8 260.3h1.5M59.8 260.3v.2M59.8 260.6v.2M59.8 261v.2M59.8 261.3v.2M59.8 261.6v.2"/>
<path d="M59.8 262v.1M61.3 260.2h.1M61.3 260.3l.2 .2M61.4 260.2l-.1 .1M61.4 260.2l.2 .3M61.6 260.5v.1M61.6 260.7l.1 .1M61.6 260.6v.1M61.6 260.6l.2 .2M61.7 260.8h.1M61.8 260.8v.1M61.8 261l.1 .2"/>
<path d="M61.8 260.9v.1M61.8 260.9l.2 .3M62 261.2h.1M62 261.3l.2 .2M62.1 261.2l-.1 .1M62.1 261.2l.1 .3M62.2 261.5h.1M62.2 261.5l.1 .1M62.3 261.6l.1 .2M62.3 261.6h.1M62.3 261.6l.2 .2M62.5 261.8v.1"/>
<path d="M62.5 262l.1 .1M62.5 261.9v.1M62.5 261.9l.2 .2M62.7 262.1h.1M62.7 262.1l.1 .1M62.7 262.3h.1M62.7 262.3l.1 .2M62.8 262.2l-.1 .1M62.8 262.2v.3M62.8 262.5h.1M86.7 262h.1M86.7 262h3.1"/>
<path d="M86.8 262h3M86.8 261.8h.1M86.8 261.8l-.1 .2M86.8 261.8h3M86.9 261.7l-.1 .1M86.9 261.7h.1M86.9 261.7h6M87 261.4l.1 .1M87 261.4l-.1 .3M87.1 261.4h-.1M87.1 261.5l-.2 .2M87.1 261.5h2.7"/>
<path d="M87.1 261.4h.1M87.1 261.4h5.6M87.2 261.1l.1 .1M87.2 261.1l-.1 .3M87.3 261.2l-.1 .2M87.3 261.2h2.5M87.3 261l-.1 .1M87.3 261h5.2M87.5 260.8h.1M87.5 260.8l-.2 .2M87.5 260.7v.1M87.5 260.7h4.8"/>
<path d="M87.5 260.8l-.1 .2M87.5 260.8h2.3M87.7 260.5h.1M87.7 260.5l-.2 .2M87.7 260.5l-.1 .2M87.7 260.5h2.1M87.8 260.4l-.1 .1M87.8 260.4h.1M87.8 260.4h4.2M87.9 260.1l.1 .1M87.9 260.1l-.1 .3M88 260.1h-.1"/>
<path d="M88 260.2l-.2 .2M88 260.2h1.8M89.8 261.8h.1M89.8 261.8h.2M89.8 261.5h.2M89.8 261.2h.2M89.8 260.8h.2M89.8 260.5h.2M89.8 260.4v-.3l.2 .1v.2M89.8 260.5v.2M89.8 260.8v.2M89.8 261.2v.2"/>
<path d="M89.8 261.5v.2M89.8 261.8v.2M90 262h3M90 262h3.1M90 261.8h.1M90 261.8h3M90 261.5h2.7M90 261.2h2.5M90 260.8h2.3M90 260.5h2M90 260.2h1.8M90 260.5v.2"/>
<path d="M90 260.8v.2M90 261.2v.2M90 261.5v.2M90 261.8v.2M91.8 260l-3.8 .1M91.8 260v.1M91.8 260.1h.1M91.8 260.2l.1 .2M91.9 260.1l-.1 .1M91.9 260.1l.1 .3M92 260.4l.1 .1M92 260.5l.2 .2"/>
<path d="M92.1 260.5h-.1M92.1 260.5l.2 .2M92.3 260.7v.1M92.3 260.8l.1 .2M92.3 260.8h.1M92.3 260.8l.2 .2M92.5 261v.1M92.5 261h.1M92.5 261.2l.1 .2M92.5 261.1v.1M92.5 261.1l.2 .3M92.7 261.4h.1"/>
<path d="M92.7 261.5l.2 .2M92.8 261.4l-.1 .1M92.8 261.4l.1 .3M92.9 261.7l.1 .1M92.9 261.7h.1M93 261.8h.1M93 261.8l.1 .2M93 262h.1M93.1 262h-.1M135.2 262h6.2M138.2 262h.2"/>
<circle cx="168.9" cy="36.8" r=".1"/>
<circle cx="173.8" cy="37.6" r=".1"/>
<circle cx="173.8" cy="36.9" r=".1"/>
<circle cx="30.7" cy="57.9" r="1.33"/>
<circle cx="30.7" cy="57.9" r="4.3"/>
<circle cx="28.6" cy="90.4" r=".06"/>
<circle cx="32.8" cy="90.4" r=".06"/>
<circle cx="32.8" cy="90.7" r=".07"/>
<circle cx="59.6" cy="90.7" r=".07"/>
<circle cx="59.7" cy="90.4" r=".07"/>
<circle cx="87.8" cy="89.9" r=".06"/>
<circle cx="87.8" cy="90.3" r=".07"/>
<circle cx="92" cy="90.3" r=".06"/>
<circle cx="138.3" cy="88.9" r=".06"/>
<circle cx="28.6" cy="117.2" r=".06"/>
<circle cx="32.8" cy="117.2" r=".06"/>
<circle cx="32.8" cy="116.8" r=".07"/>
<circle cx="59.6" cy="116.8" r=".07"/>
<circle cx="59.7" cy="117.2" r=".07"/>
<circle cx="87.8" cy="116.8" r=".06"/>
<circle cx="87.8" cy="116.4" r=".07"/>
<circle cx="92" cy="116.4" r=".06"/>
<circle cx="170.7" cy="107" r=".06"/>
<circle cx="173.7" cy="108.8" r=".07"/>
<circle cx="173.7" cy="108.5" r=".07"/>
<circle cx="177.6" cy="110.3" r=".19"/>
<circle cx="170.7" cy="128.7" r=".06"/>
<circle cx="177.8" cy="129.5" r=".06"/>
<circle cx="30.7" cy="262.5" r=".11"/>
<circle cx="59.6" cy="262.5" r=".09"/>
<circle cx="89.9" cy="262" r=".11"/>
</g>
<path d="M171.8 31.9l-2 2M172.6 26.6l-2.8 2.8M177.1 26.6l-4.3 4.3M177.8 30.4l-6.2 6.2M177.8 34.9l-1.8 1.7M182.3 53.8l-2.2 .9-1.7 .5-3.6 .6-2.6-.1-2.5-.3-2.8-.8-1.6-.7M139.9 83.4l-3.6 3.7M140.3 87.6l-.9 .8" fill="none" stroke="#000" stroke-width=".21"/>
<g fill="none" stroke="#000" stroke-width=".35">
<path d="M171.8 18.8a3 3 0 0 1 4.4 .5 32.8 32.8 0 0 1 5.9 18.7v-.2h-16.6v.2a32.2 32.2 0 0 1 6.3-19.2zM165.3 38a32.3 32.3 0 0 1 6.3-19.4 3.2 3.2 0 0 1 4.8 .6 33.3 33.3 0 0 1 5.9 18.8M165.3 38h17M165.3 38v15.9M165.4 39.9h-.2v-.6h.2v1.2h-.2v-.5h.3M165.5 38.2h16.6v1h-16.6zM168.1 37.1l-.1-.5h.2v1.2M168.1 37.3l-.1 .5M168.7 39.4l-.1 .2 .1 .2 4.2 2 .2-.1-.1-.3-4.1-2M169.8 26.6h8v10h-8zM178.7 39.4l-4.2 2a.2 .2 0 0 0-.1 .3 .2 .2 0 0 0 .3 .1l4.2-2v-.4M179.4 37.8v-1.2h.1v1.2"/>
<path d="M182.2 39.9h.1v-.6h-.2v1.2h.2v-.5h-.2M182.3 38v15.8M165.5 53.9v-14.5h16.6v14.5M166.6 54.4h14.3M167.1 54.6h13.3M173 45.3l.1 .1M173 45.3l.4 .1M173 45.3l.1-5.2 1.4 .1v5.1M173 45.4l.1 .2zM173.1 45.4h.1M173.1 45.6h.1M173.1 45.4h.3"/>
<path d="M173.1 45.3v-5.1h1.3v5.1M173.1 45.4v.2M173.2 45.6h.1M173.4 45.4h.1M173.4 45.4l-4.8 8.8 4.6-8.6M173.5 41.6h.1M174 41.6h.1M174.1 45.4h.1M174.1 45.4h.4M174.1 45.4l4.7 8.8h.2l-4.7-8.6M174.3 45.6h.1M174.3 45.6h.2"/>
<path d="M174.4 45.4h.1M174.4 45.6h.1M174.4 45.4v.2M174.5 45.4h.1M174.5 45.3l-.1 .1M174.5 45.3l-.4 .1M137.2 79.5l.8-.3h.8a3.1 3.1 0 0 1 1.6 2l.7 1.3 .7 2.1 .5 2.6 .2 1.9h-8.3l.3-3.3 .6-2.4 .7-1.5zM134.1 89.1v-1.7l.4-2.4 .8-2.3 .8-1.5a3.6 3.6 0 0 1 1.6-2.1h.9l.4 .1a8.6 8.6 0 0 1 2.4 4l.9 3.3 .3 2.6M134.1 89.1v170.3l.1-130.8h8.3l.1 130.8v-170.3M134.1 89.1h8.5M134.1 89.8l-.1 .6v-.3h.2M134.2 89.2h8.3v.5h-8.3z"/>
<path d="M134.2 89.8v7.5h8.3v-7.5M134.2 97.4h8.3v31.1h-8.3zM135.5 88.7l-.1-.3 .1 .6M135.5 88.8l-.1 .2M135.7 89.8v.2l2.3 1-.1-.2-2-1M136.3 83.4h4v5h-4zM137.8 83.4h.1M137.9 92.8h.1M137.9 92.8v-2.6h.8v2.6M137.9 92.9h.1M137.9 92.8h.2M137.9 92.8v.1"/>
<path d="M138 92.8h.1M138 92.9v-2.7h.6v2.7M138 92.9h.1M138.1 92.8h.1M138.1 92.8l-2.4 4.4 2.3-4.3M138.1 90.9h.1M138.4 90.9h.1M138.5 92.8h.1M138.5 92.8l2.4 4.4-2.3-4.3M138.6 92.9h.1M138.6 92.8h.1M138.6 92.8h-.1"/>
<path d="M138.7 92.8h-.1M138.8 83.4h.1M140.8 89.8l-2.2 1v.2l2.3-1-.1-.2M141.1 89v-.6v.6M142.5 90.1h.1M142.5 89.8l.1 .6M142.6 89.8h-8.6l.1 .3M134.1 116.8h2.7l-.7-.6 .1-.1 1 .8-2 3M134.1 116.5l-.1-.2 .1 .6M134.2 116.6h-.2v.3h2.9v.3l-1.7 2.3-.1 .4M135.1 119.9h.1M142.5 116.6h.1"/>
<path d="M142.5 116.8h-2.8l.8-.6-.2-.1-.9 .7 2.1 3.1v-.2l-1.8-2.5v-.3h2.9M142.5 116.5h.1M142.6 116.3l-.1 .6M134.1 259h2.7l-.7-.7h.1l1 .7-2.1 3.1 .1-.4 1.7-2.4v-.3zM139.5 258.9l.8-.6h.2l-.8 .7h2.8l-2.8 .1 .1 .4 1.7 2.4v.2l-2.1-2.9zM139.7 259.4h.1M135.1 262h.1"/>
<circle cx="168.8" cy="42.4" r=".93"/>
<circle cx="168.8" cy="42.5" r="1.13"/>
<circle cx="172" cy="42.3" r=".85"/>
<circle cx="172" cy="42.3" r=".75"/>
<circle cx="175.6" cy="42.3" r=".86"/>
<circle cx="175.6" cy="42.3" r=".75"/>
<circle cx="178.8" cy="42.4" r=".94"/>
<circle cx="178.8" cy="42.5" r="1.13"/>
<circle cx="135.8" cy="91.3" r=".47"/>
<circle cx="135.8" cy="91.3" r=".56"/>
<circle cx="137.4" cy="91.3" r=".38"/>
<circle cx="137.4" cy="91.3" r=".43"/>
<circle cx="139.2" cy="91.3" r=".38"/>
<circle cx="139.2" cy="91.3" r=".42"/>
<circle cx="140.8" cy="91.4" r=".56"/>
<circle cx="140.8" cy="91.3" r=".47"/>
</g>
<g fill="none" stroke="#fff" stroke-width=".21">
<path d="M172.6 18l.2 .2M165.3 37.6l.2 .2M165.6 33.5l.2 .2M165.9 37.8l-.2 .2 .1 .2M166.3 29.7l.2 .2M166.9 39.2l.1 .2M167.4 26.3l.2 .2M168.8 23.2l.1 .2M170.4 37.8l-.3 .2 .3 .2M170.4 20.3l.1 .2M171.3 39.2l.3 .2M174.6 38l.2 .2"/>
<path d="M174.8 37.8l-.1 .2M175.8 39.2l.2 .2M179.2 24.7l.4 .3M179.4 37.8l-.3 .2 .2 .2M180.3 39.2l.2 .2M181.4 31.3l.2 .2M182 36.4l.2 .3M182.3 39.3l-.2 .2M165.5 51.7l-.2 .2M167.2 54.4l-.2 .2M169.8 42.8l-.6 .7M170.1 51.5l-.2 .2"/>
<path d="M171.7 54.4l-.2 .2M173.1 44.1l-.1 .1M174.5 42.6l-.1 .1M174.8 42.3l-.1 .1M174.9 46.7v.1M175.7 41.5l-.1 .1M176.2 54.4l-.2 .2M176.5 49.6l-.1 .1M176.9 40.3l.3 .3M178.1 52.6h-.1M178.4 43.3l-.2 .1M179.7 41.9l-.1 .1"/>
<path d="M180.7 54.4l-.1 .2M182.3 43.9l-.2 .2M182.3 48.4l-.2 .2M182.3 52.8l-.2 .3M139.4 79.5h-.1M134.1 97.9l.1 .1M134.1 93.4l.1 .2M134.2 89l-.1 .3M135 83.9l-.2 .1M136.3 91.5l-.3 .4M136.5 95.9l-.2 .1M137.9 97.3l.1 .1"/>
<path d="M138.1 89.7l-.1 .1M138.6 89v.2M138.9 93.5h.1M139.8 90.3l.2 .1M140.4 96.4h.1M140.6 91.8l-.1 .1M141.1 82.3l-.1 .1M141.3 91.1l-.1 .1M142.2 85.7l-.1 .1M142.5 97.3l.1 .1M142.5 92.8l.1 .2M142.6 89.8l-.1 .1"/>
<path d="M134.1 115.9l.1 .1M134.1 111.4l.1 .1M134.1 106.9l.1 .1M134.1 102.4l.1 .1M134.1 116.3h-.1M134.9 116.8l.1 .1M136.2 118.1l.1 .1M139.4 116.8l.3 .2M142.5 115.3l.1 .1M142.5 110.8l.1 .1M142.5 106.3l.1 .1M142.5 101.8l.1 .1"/>
<path d="M142.6 116.8l-.1 .1M142.6 116.7l-.1 .1M134.2 120.7l-.1 .1M134.2 125.2l-.1 .1M134.2 129.6l-.1 .1M134.2 134.1l-.1 .1M134.2 138.6l-.1 .1M135.3 128.5l-.1 .1M139.8 128.5l-.1 .1M142.6 121.2l-.1 .2M142.6 125.7l-.1 .1M142.6 130.2l-.1 .1"/>
<path d="M142.6 134.7l-.1 .1M142.6 139.2l-.1 .1M134.2 143.1l-.1 .1M134.2 147.6l-.1 .1M134.2 152.1l-.1 .1M134.2 156.6l-.1 .1M142.6 143.7l-.1 .1M142.6 148.2l-.1 .1M142.6 152.7l-.1 .1M142.6 157.2l-.1 .1M134.2 161.1l-.1 .1M134.2 165.6l-.1 .1"/>
<path d="M134.2 170.1h-.1M134.2 174.6l-.1 .1M134.2 179l-.1 .1M142.6 161.7h-.1M142.6 166.2l-.1 .1M142.6 170.6l-.1 .1M142.6 175.1l-.1 .1M142.6 179.6l-.1 .1M134.2 183.5l-.1 .1M134.2 188l-.1 .1M134.2 192.5l-.1 .1M134.2 197l-.1 .1"/>
<path d="M142.6 184.1l-.1 .1M142.6 188.6l-.1 .1M142.6 193.1l-.1 .1M142.6 197.6l-.1 .1M134.2 201.5l-.1 .1M134.2 206l-.1 .1M134.2 210.5l-.1 .1M134.2 214.9l-.1 .1M134.2 219.5l-.1 .1M142.6 202.1l-.1 .1M142.6 206.5l-.1 .2M142.6 211.1h-.1"/>
<path d="M142.6 215.5l-.1 .1M134.2 223.9l-.1 .1M134.2 228.4l-.1 .1M134.2 232.9l-.1 .1M134.2 237.4l-.1 .1M142.6 220l-.1 .1M142.6 224.5l-.1 .1M142.6 229l-.1 .1M142.6 233.5l-.1 .1M142.6 238l-.1 .1M134.2 241.9l-.1 .1M134.2 246.4l-.1 .1"/>
<path d="M134.2 250.9l-.1 .1M134.2 255.4l-.1 .1M142.4 259h.1M142.6 242.5l-.1 .1M142.6 247l-.1 .1M142.6 251.5l-.1 .1M142.6 255.9l-.1 .1M135.6 261.2l.1 .1"/>
</g>
<text font-size="6.3" x="19.1" y="24.2">Technical Drawing</text>
<g font-size="4.2" fill="#808080">
<text x="185.5" y="16.5">0.40</text>
<text x="153.2" y="26.8">1.00</text>
<text x="185.5" y="33.3">0.50</text>
<text x="117.7" y="70.6">0.83</text>
<text x="113.7" y="89.3">1.83</text>
<text x="113.7" y="109.7">1.95</text>
<text x="102.6" y="156.3">18.30</text>
<text x="112.5" y="190.3">14.52</text>
</g>
<g font-size="4.2">
<text x="19.1" y="30.4">GaliLEO Launcher</text>
<text x="19.4" y="36.1">Launch Systems Project</text>
<text x="165.1" y="62.4">DETAIL B</text>
<text x="21.8" y="67.5">Top View</text>
<text x="103.8" y="68">A</text>
<text x="161.2" y="66.6">SCALE 1 : 50</text>
<text x="146.9" y="89.4">B</text>
<text x="20.8" y="275.1">Front View</text>
<text x="51.1" y="275.1">Left View</text>
<text x="103.8" y="275.2">A</text>
<text x="125.5" y="275.7">SECTION A-A</text>
<text x="160.4" y="275.4">Isometric View</text>
</g>
<text font-size="2.9" x="10.5" y="292.9">SOLIDWORKS Educational Product. For Instructional Use Only.</text>
<g font-size="2.8">
<text x="124.6" y="29">(0.4 x 0.4 x 0.5)m</text>
<text x="130.1" y="25.2">Payload</text>
<text x="132" y="32.8">50 Kg</text>
<text x="19.6" y="41.4">All Dimensions are reported in meters [M]</text>
<text x="19.5" y="44.8">Sheet scale: (1:100)</text>
<text x="124.7" y="43.6">Monopropellant</text>
<text x="132.6" y="47.4">Tank</text>
<text x="125.1" y="53.7">Pressurising Gas</text>
<text x="132.6" y="57.5">Tank</text>
<text x="148.5" y="75.1">Payload</text>
<text x="69.6" y="82.2">Avionics</text>
<text x="149.7" y="78.9">Fairing</text>
<text x="72.7" y="85.3">Bay</text>
<text x="149" y="96.6">Stage 3</text>
<text x="66.1" y="112.9">Thruster Block</text>
<text x="68.8" y="109.7">Cold Gas</text>
<text x="149" y="116.4">Stage 2</text>
<text x="69" y="134.4">Recovery</text>
<text x="69.6" y="137.5">Systems/</text>
<text x="145.9" y="134.4">Recovery</text>
<text x="145.9" y="137.5">Systems Bay</text>
<text x="69.9" y="140.6">Avionics</text>
<text x="73" y="143.7">Bay</text>
<text x="149" y="171.3">Stage 1</text>
</g>
</svg>
